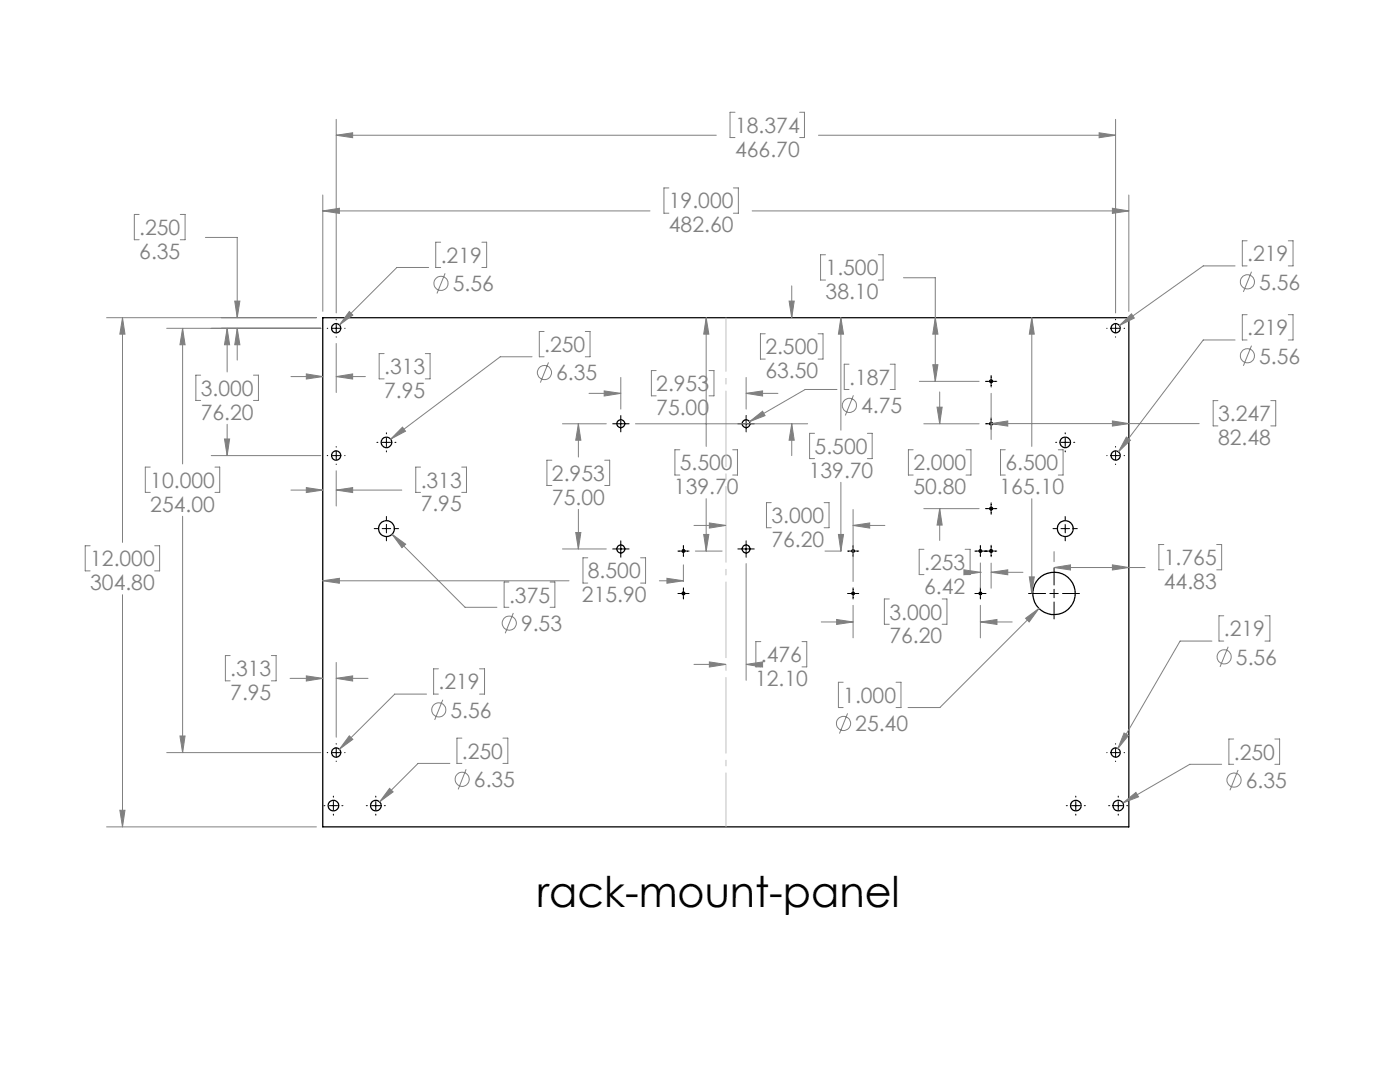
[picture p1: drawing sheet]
<svg xmlns="http://www.w3.org/2000/svg" width="279mm" height="216mm" viewBox="0 0 279 216" stroke-linecap="round" stroke-linejoin="round" font-family="sans-serif">
<g fill="none" stroke="#000" stroke-width=".25">
<path d="M64.4 63.4h160.9v101.6h-160.9z"/>
<circle cx="67.1" cy="65.5" r=".94"/>
<circle cx="197.8" cy="76.1" r=".28"/>
<circle cx="222.7" cy="65.5" r=".93"/>
<circle cx="67.1" cy="90.9" r=".94"/>
<circle cx="77.1" cy="88.3" r="1.06"/>
<circle cx="123.9" cy="84.5" r=".8"/>
<circle cx="148.9" cy="84.5" r=".78"/>
<circle cx="197.8" cy="84.5" r=".28"/>
<circle cx="212.6" cy="88.3" r="1.06"/>
<circle cx="222.7" cy="90.9" r=".93"/>
<circle cx="77.1" cy="105.5" r="1.59"/>
<circle cx="123.9" cy="109.5" r=".81"/>
<circle cx="136.4" cy="118.4" r=".28"/>
<circle cx="136.4" cy="109.9" r=".28"/>
<circle cx="148.9" cy="109.5" r=".79"/>
<circle cx="170.3" cy="110" r=".26"/>
<circle cx="170.3" cy="118.4" r=".26"/>
<circle cx="195.7" cy="110" r=".26"/>
<circle cx="195.7" cy="118.4" r=".26"/>
<circle cx="197.8" cy="101.5" r=".28"/>
<circle cx="197.8" cy="109.9" r=".28"/>
<circle cx="210.4" cy="118.4" r="4.2"/>
<circle cx="212.6" cy="105.5" r="1.59"/>
<circle cx="67.1" cy="150.2" r=".94"/>
<circle cx="222.7" cy="150.2" r=".93"/>
<circle cx="66.5" cy="160.8" r="1.06"/>
<circle cx="75" cy="160.8" r="1.06"/>
<circle cx="214.7" cy="160.8" r="1.06"/>
<circle cx="223.2" cy="160.8" r="1.06"/>
</g>
<g fill="none" stroke="#808080" stroke-width=".2">
<path d="M64.4 38.9v23.2M67.1 27l3.3-.5v1zM67.1 23.8v38.6M67.1 27h75.8M133.5 37.5h-1v5h1M146.4 37.5h1v5h-1M146.7 22.4h-1v5h1M159.6 22.4h.9v5h-.9M163.3 27h59.3M219.4 26.5l3.2 .5-3.2 .5zM222.6 23.8v38.6M225.3 38.9v23.2"/>
<path d="M27.8 42.8h-1v5h1M36 42.8h.9v5h-.9M41 47.4h6.3v16M64.4 42.1l3.3-.5v1zM64.4 42.1h65.3M85.5 53.4h-6.3l-11.5 11.4M87.9 48.3h-.9v5.1h.9M88.8 54.5l-1.6 4.1M96.2 48.3h.9v5.1h-.9M150.1 42.1h75.2M158 57v6.4M164.7 50.8h-.9v5.1h.9"/>
<path d="M175.3 50.8h.9v5.1h-.9M180.3 55.4h6.4v20.7M222 41.6l3.3 .5-3.3 .5zM246.5 53.1h-6.4l-16.7 11.8M248.9 48h-1v5.1h1M249.8 54.2l-1.7 4M257.1 48h1v5.1h-1M21.3 63.4h41.8M24.4 63.4l.5 3.3h-1zM24.4 63.4v44.8M33.3 65.5h30.7M36.4 65.5l.5 3.3h-1z"/>
<path d="M36.4 65.5v27.1M40 74.9h-.9v5h.9M45.3 65.5l.5 3.3h-1zM45.3 65.5v8.7M46.8 60.1h1.1l-.6 3.3zM47.3 65.5l.6 3.3h-1.1zM47.3 65.5v6.4M50.6 74.9h1v5h-1M58.1 75.1h6.3M61.1 74.6l3.3 .5-3.3 .5zM67.1 75.1l3.3-.5v1zM67.1 68.5v9.8"/>
<path d="M67.1 75.1h5.8M69.7 62.2l.7 .7-2.7 1.9zM76.7 70.6h-1v5h1M84.9 70.6h.9v5h-.9M106.2 71.2h-6.4l-21.8 16.4M108.6 66.1h-1v5.1h1M109.5 72.3l-1.7 4M116.8 66.1h1v5.1h-1M117.5 78.5h6.4M120.6 78l3.3 .5-3.3 .5zM123.9 75.3v6.3M131 73.9h-1v5.1h1"/>
<path d="M140.9 63.4l.6 3.3h-1.1zM140.9 63.4v25.7M141.5 73.9h1v5.1h-1M148.9 78.5l3.3-.5v1zM148.9 75.3v6.3M148.9 78.5h6.4M152.7 66.6h-.9v5h.9M157.5 60.1h1l-.5 3.3zM163.3 66.6h1v5h-1M167 77.7h-6.3l-11.1 6.4M167.8 63.4l.5 3.3h-1zM167.8 63.4v22.4"/>
<path d="M169.4 72.7h-.9v5h.9M170.3 78.9l-1.6 4M177.7 72.7h.9v5h-.9M183.5 76.1h11.9M186.2 72.8h1l-.5 3.3zM186.7 63.4l.5 3.3h-1zM187.5 78.2v6.4M197.8 78.5v9.2M205.9 63.4l.5 3.3h-1zM205.9 63.4v25.7M223.4 64.9l2.4-2.3 .6 .9zM243.1 79.9h-1v5.1h1"/>
<path d="M246.5 67.8h-6.4l-16.9 22.4M248.9 62.8h-1v5h1M249.8 69l-1.7 4M253.6 79.9h1v5.1h-1M257.1 62.8h1v5h-1M30 93.2h-1v5h1M42.2 90.9h21.8M42.9 93.2h1v5h-1M44.8 87.6h1l-.5 3.3zM45.3 84.7v6.2M58.1 97.8h6.3M61.1 97.3l3.3 .5-3.3 .5z"/>
<path d="M67.1 97.8l3.3-.5v1zM67.1 93.9v7.1M67.1 97.8h13.1M80.3 85.2l.6 .8-2.9 1.6zM83.9 93.2h-.9v5h.9M92.1 93.2h1v5h-1M110.1 91.8h-1v5.1h1M112.3 84.6h8.7M115.4 84.6l.5 3.2h-1zM115.4 84.6v6.6M120.7 91.8h1v5.1h-1M126.8 84.6h34.4"/>
<path d="M135.7 89.7h-1v5.1h1M140.9 99.5v10.5M146.2 89.7h1v5.1h-1M149.6 84.1l2.6-2 .5 .8zM158 84.6l.5 3.2h-1zM158 84.6v6.3M162.6 86.5h-1v5h1M167.8 96.2v13.8M173.1 86.5h1v5h-1M182.2 89.7h-.9v5.1h.9M184.4 84.6h11M187 81.2h1l-.5 3.4z"/>
<path d="M192.8 89.7h1v5.1h-1M197.8 84.5l3.3-.5v1zM197.8 84.5h41.5M200.6 89.7h-.9v5.1h.9M205.9 99.5v18.9M211.2 89.7h1v5.1h-1M222 84l3.3 .5-3.3 .5zM224.8 87.2l.8 .6-2.4 2.4zM18 108.9h-1v5h1M24.4 118.7v46.3M30.9 108.9h1v5h-1M36.4 103v47.2"/>
<path d="M64.4 115.9l3.3-.5v1zM64.4 115.9h49.2M78.2 106.6l2.8 2-.8 .7zM78.2 106.6l14.6 14.6h6.4M101.6 116.1h-1v5.1h1M109.8 116.1h.9v5.1h-.9M112.3 109.5h8.7M114.9 106.3h1l-.5 3.2zM115.4 101.6v7.9M117.3 111.3h-1v5h1M127.8 111.3h1v5h-1M131.6 115.9h4.8"/>
<path d="M133.1 115.4l3.3 .5-3.3 .5zM136.4 112.7v3.3M138.5 104.8h6.4M138.8 110h5.3M140.4 106.6h1.1l-.6 3.4zM141.6 104.4l3.3 .4-3.3 .6zM148.9 112.5v23.2M153.9 100.3h-.9v5h.9M164.5 100.3h1v5h-1M164.6 110h3.3M167.3 106.6h1l-.5 3.4zM170.3 101.7v14.3"/>
<path d="M170.3 104.8h6.3M170.3 104.8l3.3-.4v1zM177.5 119.5h-1v5.1h1M184.4 101.5h11M184.4 109.6h-1v5.1h1M187.5 101.5l.5 3.3h-1zM187.5 101.5v6.3M188 119.5h1v5.1h-1M192.4 113.7l3.3 .5-3.3 .5zM192.6 109.6h1v5.1h-1M195.7 114.2h.1M195.7 112.3v5.1"/>
<path d="M197.8 114.2l3.3-.5v1zM197.8 112.4v5M197.8 114.2h6.4M205.4 115.1h1l-.5 3.3zM210.4 113.2l3.2-.5v1zM210.4 110.1v2M210.4 113.2h18.1M222 112.7l3.3 .5-3.3 .5zM232.3 108.7h-1v5h1M242.8 108.7h1v5h-1M45.9 130.8h-.9v5.1h.9M54.2 130.8h.9v5.1h-.9"/>
<path d="M57.9 135.4h6.5M61.1 134.9l3.3 .5-3.3 .5zM67.1 135.4l3.3-.5v1zM67.1 132.2v14.9M67.1 135.4h6.3M85.1 138.5h-6.3l-11.1 11M87.5 133.5h-1v5h1M88.4 139.6l-1.7 4.1M95.7 133.5h1v5h-1M102.4 122.3l-1.6 4.1M138.5 132.6h6.4M141.6 132.1l3.3 .5-3.3 .5z"/>
<path d="M148.9 132.6l3.3-.5v1zM148.9 132.6h.1M151.8 128h-1v5.1h1M160.1 128h.9v5.1h-.9M163.9 124.1h6.4M167 123.6l3.3 .5-3.3 .5zM168.3 136.1h-1v5.1h1M170.3 120.8v6.5M178.8 136.1h1v5.1h-1M195.7 124.1l3.3-.5v1zM195.7 120.8v6.5M195.7 124.1h6.3"/>
<path d="M204.7 123.4l2.7-2-2 2.7zM207.4 121.4l-19.8 19.8h-6.4M241.9 127.9h-6.4l-12.4 21.5M244.2 122.9h-.9v5h.9M245.1 129l-1.6 4.1M252.4 122.9h1v5h-1M33.3 150.2h30.7M35.9 146.9h1l-.5 3.3zM69.7 146.8l.7 .7-2.7 2zM77.8 157.3l.7 .7-2.7 2zM89.8 152.3h-6.4l-7.6 7.7M92.2 147.3h-1v5h1"/>
<path d="M93 153.5l-1.6 4M100.4 147.3h1v5h-1M169.2 142.3l-1.7 4.1M224.3 146.3l.9 .5-2.1 2.6zM243.8 152.5h-6.3l-13.4 7.7M246.2 147.5h-.9v5h.9M247.1 153.6l-1.6 4.1M254.4 147.5h1v5h-1M21.3 165h41.8M23.9 161.7h1l-.5 3.3zM224.1 160.2l2.6-2.1 .5 .9z"/>
<circle cx="88" cy="56.5" r="1.42"/>
<circle cx="249" cy="56.2" r="1.41"/>
<circle cx="108.7" cy="74.3" r="1.41"/>
<circle cx="249" cy="71" r="1.41"/>
<circle cx="169.5" cy="80.9" r="1.41"/>
<circle cx="101.6" cy="124.3" r="1.41"/>
<circle cx="244.3" cy="131.1" r="1.4"/>
<circle cx="87.6" cy="141.6" r="1.4"/>
<circle cx="92.2" cy="155.5" r="1.42"/>
<circle cx="168.3" cy="144.4" r="1.41"/>
<circle cx="246.3" cy="155.7" r="1.41"/>
</g>
<path d="M144.9 63.4v101.6" fill="none" stroke="#c0c0c0" stroke-width=".2" stroke-dasharray="15.2 1.3 1.3 1.3" stroke-dashoffset="4.4" stroke-linecap="butt"/>
<g fill="none" stroke="#000" stroke-width=".2">
<path d="M65.3 65.5h.1M66.3 65.5h1.6M67.1 63.7v.1M67.1 64.7v1.7M67.1 67.2v.1M68.8 65.5h.1M196.7 76.1h2.2M197.8 74.9v2.3M220.9 65.5h.1M221.8 65.5h1.7M222.6 63.7v.1M222.6 64.7v1.7"/>
<path d="M222.6 67.2v.1M224.3 65.5h.1M65.3 90.9h.1M66.3 90.9h1.6M67.1 89.1v.1M67.1 90.1v1.7M67.1 92.6v.1M68.8 90.9h.1M75.2 88.3h.2M76.3 88.3h1.7M77.1 86.4v.2M77.1 87.4v1.7"/>
<path d="M77.1 90v.2M78.8 88.3h.2M122.3 84.6h3.3M123.9 82.9v3.3M147.2 84.6h3.3M148.9 82.9v3.3M196.7 84.6h2.2M197.8 83.4v2.3M210.7 88.3h.2M211.7 88.3h1.7M212.6 86.4v.2M212.6 87.4v1.7"/>
<path d="M212.6 90v.2M214.3 88.3h.2M220.9 90.9h.1M221.8 90.9h1.7M222.6 89.1v.1M222.6 90.1v1.7M222.6 92.6v.1M224.3 90.9h.1M74.7 105.5h.7M76.3 105.5h1.7M77.1 103v.8M77.1 104.6v1.7"/>
<path d="M77.1 107.2v.7M78.8 105.5h.8M122.3 109.5h3.3M123.9 107.9v3.3M135.3 118.4h2.2M135.3 110h2.2M136.4 108.8v2.3M136.4 117.3v2.2M147.2 109.5h3.3M148.9 107.9v3.3M169.2 118.4h2.2M169.2 110h2.2"/>
<path d="M170.3 108.8v2.3M170.3 117.3v2.2M194.6 118.4h2.2M194.6 110h4.3M195.7 108.8v2.3M195.7 117.3v2.2M196.7 101.5h2.2M197.8 100.3v2.3M197.8 108.8v2.3M205.3 118.4h3.4M209.5 118.4h1.7M210.1 105.5h.8"/>
<path d="M210.4 113.3v3.4M210.4 117.6v1.7M211.7 105.5h1.7M212.1 118.4h3.3M212.6 103v.8M212.6 104.6v1.7M212.6 107.2v.7M214.3 105.5h.7M210.4 120.1v3.4M65.3 150.2h.1M66.3 150.2h1.6M66.5 158.9v.2"/>
<path d="M66.5 159.9v1.7M67.1 148.4v.1M67.1 149.3v1.7M67.1 151.9h.1M68.8 150.2h.1M75 158.9v.2M75 159.9v1.7M214.7 158.9v.2M214.7 159.9v1.7M220.9 150.2h.1M221.8 150.2h1.7M222.6 148.4v.1"/>
<path d="M222.6 149.3v1.7M222.6 151.9h.1M223.2 158.9v.2M223.2 159.9v1.7M224.3 150.2h.1M64.6 160.8h.2M65.7 160.8h1.7M66.5 162.5v.2M68.2 160.8h.2M73.1 160.8h.2M74.2 160.8h1.6M75 162.5v.2"/>
<path d="M76.7 160.8h.2M212.8 160.8h.2M213.9 160.8h1.6M214.7 162.5v.2M216.4 160.8h.2M221.3 160.8h.2M222.3 160.8h1.7M223.2 162.5v.2M224.9 160.8h.2"/>
</g>
<g fill="#808080">
<path d="M222 41.6l3.3 .5-3.3 .5zM64.4 42.1l3.3-.5v1zM24.4 63.4l.5 3.3h-1zM23.9 161.7h1l-.5 3.3zM67.1 135.4l3.3-.5v1zM61.1 134.9l3.3 .5-3.3 .5zM67.1 97.8l3.3-.5v1zM61.1 97.3l3.3 .5-3.3 .5zM67.1 75.1l3.3-.5v1zM61.1 74.6l3.3 .5-3.3 .5zM69.7 62.2l-2 2.6 2.7-1.9zM47.3 65.5l.6 3.3h-1.1zM46.8 60.1h1.1l-.6 3.3zM45.3 65.5l.5 3.3h-1zM44.8 87.6h1l-.5 3.3zM36.4 65.5l.5 3.3h-1zM35.9 146.9h1l-.5 3.3zM69.7 146.8l-2 2.7 2.7-2zM77.8 157.3l-2 2.7 2.7-2zM80.3 85.2l-2.3 2.4 2.9-1.6zM78.2 106.6l2 2.7 .8-.7zM120.6 78l3.3 .5-3.3 .5zM148.9 78.5l3.3-.5v1zM115.4 84.6l.5 3.2h-1zM114.9 106.3h1l-.5 3.2zM149.6 84.1l3.1-1.2-.5-.8zM204.7 123.4l.7 .7 2-2.7zM223.4 64.9l3-1.4-.6-.9zM224.8 87.2l-1.6 3 2.4-2.4zM224.3 146.3l-1.2 3.1 2.1-2.6zM224.1 160.2l3.1-1.2-.5-.9zM222 112.7l3.3 .5-3.3 .5zM210.4 113.2l3.2-.5v1zM205.9 63.4l.5 3.3h-1zM205.4 115.1h1l-.5 3.3zM140.4 106.6h1.1l-.6 3.4zM140.9 63.4l.6 3.3h-1.1zM133.1 115.4l3.3 .5-3.3 .5zM64.4 115.9l3.3-.5v1zM222 84l3.3 .5-3.3 .5zM197.8 84.5l3.3-.5v1zM186.2 72.8h1l-.5 3.3zM186.7 63.4l.5 3.3h-1zM187 81.2h1l-.5 3.4zM187.5 101.5l.5 3.3h-1zM197.8 114.2l3.3-.5v1zM192.4 113.7l3.3 .5-3.3 .5zM195.7 124.1l3.3-.5v1zM167 123.6l3.3 .5-3.3 .5zM67.1 27l3.3-.5v1zM219.4 26.5l3.2 .5-3.2 .5zM158 84.6l.5 3.2h-1zM157.5 60.1h1l-.5 3.3zM167.3 106.6h1l-.5 3.4zM167.8 63.4l.5 3.3h-1z"/>
<path d="M148.9 132.6l3.3-.5v1zM141.6 132.1l3.3 .5-3.3 .5zM170.3 104.8l3.3-.4v1zM141.6 104.4l3.3 .4-3.3 .6z"/>
</g>
<text font-size="8.5" x="107.1" y="180.9">rack-mount-panel</text>
<g font-size="4.2" fill="#808080">
<text x="146.7" y="26.5">18.374</text>
<text x="146.7" y="31.3">466.70</text>
<text x="133.5" y="41.6">19.000</text>
<text x="27.8" y="46.9">.250</text>
<text x="133.5" y="46.4">482.60</text>
<text x="27.8" y="51.7">6.35</text>
<text x="88" y="52.4">.219</text>
<text x="248.9" y="52.1">.219</text>
<text x="90.4" y="58.1">5.56</text>
<text x="164.8" y="54.9">1.500</text>
<text x="164.8" y="59.7">38.10</text>
<text x="251.3" y="57.8">5.56</text>
<text x="108.6" y="70.2">.250</text>
<text x="152.7" y="70.7">2.500</text>
<text x="248.9" y="66.9">.219</text>
<text x="76.7" y="74.7">.313</text>
<text x="111" y="75.9">6.35</text>
<text x="152.7" y="75.5">63.50</text>
<text x="169.5" y="76.8">.187</text>
<text x="251.3" y="72.6">5.56</text>
<text x="40.1" y="79">3.000</text>
<text x="40.1" y="83.7">76.20</text>
<text x="76.7" y="79.4">7.95</text>
<text x="131" y="78">2.953</text>
<text x="131" y="82.8">75.00</text>
<text x="171.9" y="82.5">4.75</text>
<text x="243.1" y="84">3.247</text>
<text x="243.1" y="88.8">82.48</text>
<text x="110.2" y="95.9">2.953</text>
<text x="135.7" y="93.8">5.500</text>
<text x="161.4" y="95.3">139.70</text>
<text x="162.6" y="90.6">5.500</text>
<text x="182.3" y="93.8">2.000</text>
<text x="200.7" y="93.8">6.500</text>
<text x="30" y="97.3">10.000</text>
<text x="84" y="97.3">.313</text>
<text x="110.2" y="100.7">75.00</text>
<text x="134.5" y="98.6">139.70</text>
<text x="182.3" y="98.6">50.80</text>
<text x="199.5" y="98.6">165.10</text>
<text x="30" y="102.1">254.00</text>
<text x="84" y="102.1">7.95</text>
<text x="153.9" y="104.4">3.000</text>
<text x="18" y="113">12.000</text>
<text x="153.9" y="109.1">76.20</text>
<text x="184.4" y="113.7">.253</text>
<text x="232.3" y="112.8">1.765</text>
<text x="18" y="117.7">304.80</text>
<text x="117.3" y="115.4">8.500</text>
<text x="184.4" y="118.5">6.42</text>
<text x="232.3" y="117.5">44.83</text>
<text x="101.6" y="120.2">.375</text>
<text x="104" y="125.9">9.53</text>
<text x="116.1" y="120.2">215.90</text>
<text x="177.5" y="123.6">3.000</text>
<text x="177.5" y="128.4">76.20</text>
<text x="244.3" y="127">.219</text>
<text x="46" y="134.9">.313</text>
<text x="87.5" y="137.5">.219</text>
<text x="150.7" y="136.9">12.10</text>
<text x="151.9" y="132.1">.476</text>
<text x="246.7" y="132.6">5.56</text>
<text x="46" y="139.7">7.95</text>
<text x="89.9" y="143.2">5.56</text>
<text x="168.3" y="140.3">1.000</text>
<text x="170.7" y="145.9">25.40</text>
<text x="92.2" y="151.4">.250</text>
<text x="246.2" y="151.6">.250</text>
<text x="94.6" y="157.1">6.35</text>
<text x="248.6" y="157.2">6.35</text>
</g>
</svg>
